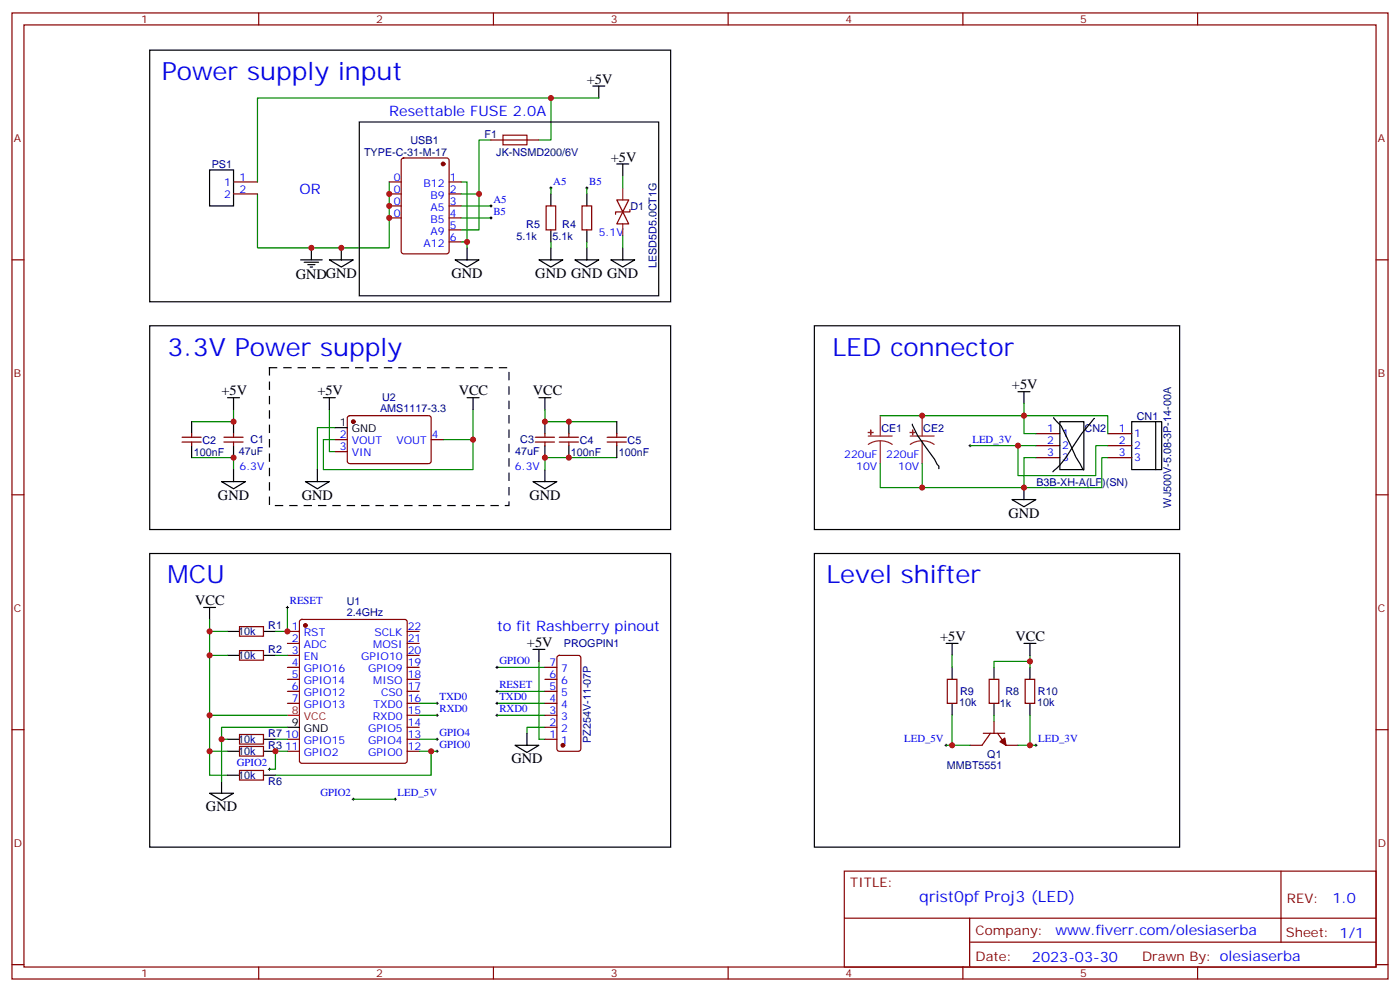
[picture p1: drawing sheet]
<svg xmlns="http://www.w3.org/2000/svg" width="412mm" height="292mm" viewBox="0 0 412 292" stroke-linecap="round" stroke-linejoin="round" font-family="sans-serif">
<g fill="none" stroke="#870000" stroke-width=".35">
<path d="M3.5 3.8h405.4v284.3h-405.4zM7.1 7.3h398.2v277.3h-398.2zM76.2 3.8v3.5M145.3 3.8v3.5M214.5 3.8v3.5M283.6 3.8v3.5M352.8 3.8v3.5M68.8 53.6h7M68.8 57.1h7M114.7 53.6h3.5M114.7 57.1h3.5M118.4 46.7l.5-.2h12.7l.6 .4 .1 27.1-.5 .7h-12.9l-.7-.4v-27.1z"/>
<path d="M132.3 53.6h3.5M132.3 57.1h3.5M144.6 41.2h14.1M181.7 58.8h3.5l-1.8 3.6zM3.5 76.5h3.6M114.7 60.6h3.5M114.7 64.1h3.5M132.3 60.6h3.5M132.3 64.1h3.5M132.3 67.7h3.5M132.3 71.2h3.5M160.9 60.6h2.8v7.1h-2.8z"/>
<path d="M171.4 60.6h2.9v7.1h-2.9zM183.4 62.4l1.8 3.5h-3.5zM185.6 61.7v.7h-4.3v.7M405.3 76.5h3.6M53.6 130.1h5.7M53.6 128.7h5.7M56.4 127.6v1.1M56.4 130.1v1.1M66 130.1h5.6M66 128.7h5.6M68.8 127.6v1.1M68.8 130.1v1.1"/>
<path d="M98.8 129.4h3.5M98.8 132.9h3.5M102.5 122.5l.5-.2 23.6 .1 .4 .6-.1 13-.6 .5-23.6-.1-.4-.7v-12.7zM127 129.4h3.5M157.7 130.1h5.6M157.7 128.7h5.6M160.5 127.6v1.1M160.5 130.1v1.1M164.7 130.1h5.7M164.7 128.7h5.7M167.6 127.6v1.1M167.6 130.1v1.1"/>
<path d="M178.9 130.1h5.6M178.9 128.7h5.6M181.7 127.6v1.1M181.7 130.1v1.1M305.2 127.6h7M305.2 131.2h7M305.2 134.7h7M326.3 127.6h7.1M326.3 131.2h7.1M326.3 134.7h7.1M3.5 145.6h3.6M405.3 145.6h3.6"/>
<path d="M70.6 184.4h7v2.9h-7zM70.6 191.5h7v2.8h-7zM84.7 185.8h3.5M84.7 189.4h3.5M84.7 192.9h3.5M84.7 196.4h3.5M84.7 200h3.5M88.4 182.5l.5-.2h30.3l.5 .2 .2 .5v40.9l-.2 .5-.5 .2h-30.3l-.5-.2-.2-.5v-40.9zM119.9 185.8h3.6M119.9 189.4h3.6M119.9 192.9h3.6M119.9 196.4h3.6"/>
<path d="M119.9 200h3.6M160.5 196.4h3.5M160.5 200h3.5M164.3 193.1l.4-.2h5.7l.6 .4 .1 27.1-.2 .5-.5 .2h-5.7l-.5-.2-.2-.5v-26.8zM279 200h2.9v7h-2.9zM291.4 200h2.8v7h-2.8zM302 200h2.8v7h-2.8zM3.5 214.8h3.6M70.6 219.7h7v2.8h-7zM70.6 216.2h7v2.8h-7zM84.7 203.5h3.5M84.7 207h3.5"/>
<path d="M84.7 217.6h3.5M119.9 203.5h3.6M119.9 207h3.6M119.9 217.6h3.6M119.9 214.1h3.6M119.9 210.5h3.6M160.5 203.5h3.5M160.5 207h3.5M160.5 217.6h3.5M160.5 214.1h3.5M160.5 210.5h3.5M289.6 215.8h6.4"/>
<path d="M291.7 215.8l-2.4 3.6h-3.5M292.8 212.3v3.5M293.9 215.8l2.4 3.6h3.6M405.3 214.8h3.6M70.6 226.8h7v2.8h-7zM84.7 221.1h3.5M119.9 221.1h3.6M248.7 256.4h156.6v28.2h-156.6zM377.3 256.4v20.9M248.7 270.2h156.5M285.6 277.3h119.6M285.6 270.2v14.2"/>
<path d="M3.5 283.9h3.6M76.2 284.6v3.5M145.3 284.6v3.5M214.5 284.6v3.5M283.6 284.6v3.5M352.8 284.6v3.5M405.3 283.9h3.6"/>
</g>
<g fill="#870000" stroke="#870000" stroke-width=".35">
<path d="M294.6 218.3l1.4-1.1 .3 2.2z"/>
<circle cx="90" cy="184.1" r=".53"/>
<circle cx="165.8" cy="219.4" r=".53"/>
<circle cx="104.1" cy="124.1" r=".53"/>
<circle cx="130.5" cy="48.3" r=".53"/>
</g>
<path d="M84.7 210.5h3.5" fill="none" stroke="#f00" stroke-width=".35"/>
<g fill="none" stroke="#000" stroke-width=".35">
<path d="M44.1 14.7h153.5v74.1h-153.5zM105.8 35.9h88.2v51.2h-88.2zM174.6 25.3h3.6M176.4 25.3v3.6M61.7 50h7.1v10.6h-7.1zM162.3 57.1v3.5M172.9 57.1v3.5M181.7 48.3h3.5M183.4 48.3v3.5M88.5 76.5h6.4M89.6 77.2h4.2M90.7 77.9h2.1"/>
<path d="M91.4 78.6h.7M91.7 73v3.5M97 76.5h7.1l-3.6 2.1zM100.5 73v3.5M134.1 76.5h7l-3.5 2.1zM137.6 73v3.5M158.7 76.5h7.1l-3.5 2.1zM162.3 67.7v3.5M162.3 73v3.5M169.3 76.5h7.1l-3.5 2.1zM172.9 67.7v3.5M172.9 73v3.5"/>
<path d="M179.9 76.5h7.1l-3.6 2.1zM183.4 73v3.5M44.1 95.9h153.5v60h-153.5zM239.9 95.9h107.6v60h-107.6zM67 117.1h3.6M68.8 117.1v3.5M95.2 117.1h3.6M97 117.1v3.5M137.6 117.1h3.5M139.3 117.1v3.5M158.7 117.1h3.6M160.5 117.1v3.5"/>
<path d="M299.9 115.3h3.5M301.6 115.3v3.5M56.4 124.1v3.5M56.4 131.2v3.5M68.8 124.1v3.5M68.8 131.2v3.5M68.8 138.2v3.5M93.5 138.2v3.5M98.8 125.9h3.5M160.5 124.1v3.5M160.5 131.2v3.5M160.5 138.2v3.5"/>
<path d="M167.6 124.1v3.5M167.6 131.2v3.5M181.7 124.1v3.5M181.7 131.2v3.5M312.2 124.1h7.1v14.1h-7.1zM333.4 124.1h7v14.1h-7zM340.4 124.1h1.8v14.1h-1.8M65.3 141.7h7l-3.5 2.2zM90 141.7h7l-3.5 2.2zM157 141.7h7l-3.5 2.2zM298.1 147h7.1l-3.6 2.2zM301.6 143.5v3.5"/>
<path d="M44.1 162.9h153.5v86.4h-153.5zM60 178.8h3.5M61.7 178.8v3.5M239.9 162.9h107.6v86.4h-107.6zM67 185.8h3.6M67 192.9h3.6M77.6 185.8h3.5M77.6 192.9h3.5M157 191.1h3.5M158.7 191.1v3.6M278.7 189.4h3.5M280.5 189.4v3.5"/>
<path d="M280.5 196.4v3.6M292.8 196.4v3.6M301.6 189.4h3.6M303.4 189.4v3.5M303.4 196.4v3.6M67 217.6h3.6M77.6 217.6h3.5M84.7 214.1h3.5M151.7 219.4h7l-3.5 2.1zM155.2 215.8v3.6M280.5 207v3.5M292.8 207v3.5"/>
<path d="M303.4 207v3.5M61.7 233.5h7.1l-3.5 2.1zM65.3 229.9v3.6M67 221.1h3.6M67 228.2h3.6M77.6 221.1h3.5M77.6 228.2h3.5"/>
</g>
<g fill="none" stroke="#008700" stroke-width=".35">
<path d="M162.3 28.9h-86.5v24.7M176.4 28.9h-14.1v12.3h-3.6M114.7 53.6v19.4h-38.9v-15.9M135.8 53.6h1.8v19.4M135.8 57.1h5.3M144.6 41.2h-3.5v26.5h-5.3M162.3 55.3v1.8M172.9 55.3v1.8M183.4 51.8v3.5M135.8 64.1h8.8M135.8 60.6h8.8M135.8 71.2h1.8"/>
<path d="M162.3 71.2v1.8M172.9 71.2v1.8M183.4 69.4v3.6M301.6 118.8v8.8h3.6M56.4 134.7h12.4v3.5M68.8 120.6v3.5h-12.4M97 120.6v12.3h1.8M98.8 125.9h-5.3v12.3M98.8 129.4h-3.6v8.8h44.1v-8.8h-8.8M139.3 120.6v8.8M160.5 120.6v3.5h21.2M181.7 134.7h-21.2v3.5"/>
<path d="M259.3 122.3h67v5.3M271.6 136.5v7M285.8 131.2h19.4M299.9 131.2v8.8h22.9v-8.8h3.5M305.2 134.7h-3.6v8.8h-42.3v-7M326.3 134.7h-1.7v8.8h-23M84.7 178.8v7h-3.6M61.7 182.3v28.2h23M61.7 192.9h5.3M61.7 185.8h5.3M81.1 192.9h3.6M146.4 196.4h14.1"/>
<path d="M158.7 194.7v22.9h1.8M280.5 192.9v3.5M303.4 192.9v1.8h-10.6v1.7M303.4 194.7v1.7M61.7 210.5v17.7h5.3M65.3 217.6h1.7M81.1 217.6h3.6M84.7 214.1h-19.4v15.8M123.5 207h5.3M123.5 210.5h5.3M123.5 217.6h5.3M146.4 207h14.1"/>
<path d="M146.4 210.5h14.1M146.4 203.5h14.1M160.5 214.1h-5.3v1.7M278.7 219.4h1.8M280.5 210.5v8.9h5.3M292.8 210.5v1.8M303.4 210.5v8.9h-3.5M303.4 219.4h1.8M61.7 221.1h5.3M84.7 221.1h-3.6v5.3h-1.7M104.1 235.2h12.3M123.5 221.1h3.5v7.1h-45.9"/>
<path d="M127 221.1h1.8"/>
</g>
<g fill="none" stroke="#000" stroke-width=".29">
<path d="M161.9 55.3h.7M162.3 55v.7M172.5 55.3h.7M172.9 55v.7M144.3 64.1h.7M144.3 60.6h.7M144.6 60.3v.7M144.6 63.8v.7M285.4 131.2h.7M285.8 130.8v.7M84.3 178.8h.7M84.7 178.4v.7"/>
<path d="M146 196.4h.8M146.4 196.1v.7M128.4 210.5h.7M128.4 207h.7M128.4 217.6h.7M128.8 206.7v.7M128.8 210.2v.7M128.8 217.2v.7M146 210.5h.8M146 207h.8M146 203.5h.8M146.4 203.1v.7"/>
<path d="M146.4 206.7v.7M146.4 210.2v.7M278.3 219.4h.7M278.7 219v.7M304.8 219.4h.7M305.2 219v.7M79 226.4h.7M79.4 226.1v.7M103.7 235.2h.7M104.1 234.9v.7M116.1 235.2h.7M116.4 234.9v.7"/>
<path d="M128.4 221.1h.7M128.8 220.8v.7"/>
</g>
<path d="M79.4 108.2h70.5v40.6h-70.5z" fill="none" stroke="#000" stroke-width=".35" stroke-dasharray="2.1 2.1"/>
<path d="M183.4 55.3v3.5M183.4 65.9v3.5M255.8 128.3h7M259.3 129.8l1.8 .2 1.7 .8M259.3 129.8l-1.9 .2-1.6 .8M259.3 122.3v6M259.3 129.8v6.7M268.1 128.3h7.1M271.6 129.8l1.9 .2 1.7 .8M271.6 129.8l-1.8 .2-1.7 .8M271.6 122.3v6M271.6 129.8v6.7" fill="none" stroke="#8c2424" stroke-width=".35"/>
<g fill="#8c2424" stroke="#8c2424" stroke-width=".35">
<path d="M255.8 127.3h1.4z"/>
<path d="M256.5 126.6v1.4z"/>
<path d="M268.1 127.3h1.4z"/>
<path d="M268.8 126.6l.1 1.4z"/>
</g>
<path d="M148.2 39.8h7v2.8h-7z" fill="none" stroke="#a10000" stroke-width=".35"/>
<g fill="#c00">
<circle cx="139.3" cy="129.4" r=".88"/>
<circle cx="68.8" cy="124.1" r=".88"/>
<circle cx="68.8" cy="134.7" r=".88"/>
<circle cx="160.5" cy="134.7" r=".88"/>
<circle cx="167.6" cy="134.7" r=".88"/>
<circle cx="160.5" cy="124.1" r=".88"/>
<circle cx="167.6" cy="124.1" r=".88"/>
<circle cx="137.6" cy="71.2" r=".88"/>
<circle cx="61.7" cy="210.5" r=".88"/>
<circle cx="61.7" cy="221.1" r=".88"/>
<circle cx="65.3" cy="217.6" r=".88"/>
<circle cx="61.7" cy="185.8" r=".88"/>
<circle cx="61.7" cy="192.9" r=".88"/>
<circle cx="303.4" cy="194.7" r=".88"/>
<circle cx="303.4" cy="219.4" r=".88"/>
<circle cx="280.5" cy="219.4" r=".88"/>
<circle cx="301.6" cy="122.3" r=".88"/>
<circle cx="271.6" cy="122.3" r=".88"/>
<circle cx="81.1" cy="221.1" r=".88"/>
<circle cx="91.7" cy="73" r=".88"/>
<circle cx="100.5" cy="73" r=".88"/>
<circle cx="114.7" cy="57.1" r=".88"/>
<circle cx="114.7" cy="60.6" r=".88"/>
<circle cx="114.7" cy="64.1" r=".88"/>
<circle cx="127" cy="221.1" r=".88"/>
<circle cx="141.1" cy="57.1" r=".88"/>
<circle cx="162.3" cy="28.9" r=".88"/>
<circle cx="84.7" cy="185.8" r=".88"/>
<circle cx="299.9" cy="131.2" r=".88"/>
<circle cx="301.6" cy="143.5" r=".88"/>
<circle cx="271.6" cy="143.5" r=".88"/>
</g>
<path d="M268.7 124.8l1.6 3.3 6.3 9.1v.7M310.4 122.9l2.2 2.5 4.3 9.1 2.2 3.8M322.4 123.2a70.3 70.3 0 0 0-8.5 11.6l-1.8 2.2-2 1.9" fill="none" stroke="#000" stroke-width=".35"/>
<g font-size="7.4" fill="#00f">
<text x="47.6" y="23.6">Power supply input</text>
<text x="49.4" y="104.7">3.3V Power supply</text>
<text x="245.2" y="104.7">LED connector</text>
<text x="49.4" y="171.7">MCU</text>
<text x="243.4" y="171.7">Level shifter</text>
</g>
<text font-size="4.6" fill="#00f" x="270.8" y="265.4">qrist0pf Proj3 (LED)</text>
<g font-size="4.2">
<text x="172.9" y="24.6">+5V</text>
<text x="179.9" y="47.6">+5V</text>
<text x="87.1" y="82.1">GNDGND</text>
<text x="133" y="81.8">GND</text>
<text x="157.7" y="81.8">GND GND GND</text>
<text x="65.3" y="116.3">+5V</text>
<text x="93.5" y="116.3">+5V</text>
<text x="135.1" y="116.3">VCC</text>
<text x="157" y="116.3">VCC</text>
<text x="298.1" y="114.6">+5V</text>
<text x="64.2" y="147">GND</text>
<text x="88.9" y="147">GND</text>
<text x="155.9" y="147">GND</text>
<text x="297" y="152.3">GND</text>
<text x="57.5" y="178.1">VCC</text>
<text x="155.2" y="190.4">+5V</text>
<text x="276.9" y="188.7">+5V</text>
<text x="299.2" y="188.7">VCC</text>
<text x="150.6" y="224.6">GND</text>
<text x="60.7" y="238.8">GND</text>
</g>
<g font-size="4.2" fill="#00f">
<text x="114.7" y="34.1">Resettable FUSE 2.0A</text>
<text x="88.2" y="57.1">OR</text>
<text x="146.4" y="185.8">to fit Rashberry pinout</text>
<text x="392.5" y="265.7">1.0</text>
<text x="310.9" y="275.2">www.fiverr.com/olesiaserba</text>
<text x="304" y="283">2023-03-30</text>
</g>
<g font-size="3.9" fill="#800">
<text x="250.5" y="261">TITLE:</text>
<text x="379.1" y="265.7">REV:</text>
<text x="287.4" y="275.2">Company:</text>
<text x="378.7" y="275.8">Sheet: 1/1</text>
<text x="287.4" y="282.9">Date:</text>
<text x="336.4" y="282.9">Drawn By: olesiaserba</text>
</g>
<g font-size="3.2" fill="#800">
<text x="41.6" y="6.8">1</text>
<text x="110.8" y="6.8">2</text>
<text x="179.9" y="6.8">3</text>
<text x="249.1" y="6.8">4</text>
<text x="318.2" y="6.8">5</text>
<text x="4.1" y="41.9">A</text>
<text x="405.9" y="41.9">A</text>
<text x="4.1" y="111.1">B</text>
<text x="405.9" y="111.1">B</text>
<text x="4.1" y="180.2">C</text>
<text x="405.9" y="180.2">C</text>
<text x="4.1" y="249.3">D</text>
<text x="405.9" y="249.3">D</text>
<text x="41.6" y="287.6">1</text>
<text x="110.8" y="287.6">2</text>
<text x="179.9" y="287.6">3</text>
<text x="249.1" y="287.6">4</text>
<text x="318.2" y="287.6">5</text>
</g>
<g font-size="3.2" fill="#000080">
<text x="142.7" y="40.6">F1</text>
<text x="107.2" y="45.9">TYPE-C-31-M-17</text>
<text x="120.9" y="42.3">USB1</text>
<text x="146.2" y="45.8">JK-NSMD200/6V</text>
<text x="62.4" y="49.4">PS1</text>
<text x="185.7" y="61.8">D1</text>
<text x="152.1" y="70.6">5.1k</text>
<text x="155" y="67">R5</text>
<text x="162.7" y="70.6">5.1k</text>
<text x="165.6" y="67">R4</text>
<text x="193.4" y="79" transform="rotate(-90 193.4 79)">LESD5D5.0CT1G</text>
<text x="112.6" y="118.1">U2</text>
<text x="112" y="121.2">AMS1117-3.3</text>
<text x="334.9" y="123.5">CN1</text>
<text x="59.6" y="130.5">C2</text>
<text x="73.7" y="130.5">C1</text>
<text x="153.3" y="130.5">C3</text>
<text x="170.8" y="130.5">C4</text>
<text x="184.9" y="130.5">C5</text>
<text x="259.6" y="127">CE1</text>
<text x="272" y="127">CE2</text>
<text x="319.5" y="127">CN2</text>
<text x="57.1" y="134.1">100nF</text>
<text x="70.3" y="134.1">47uF</text>
<text x="151.7" y="134.1">47uF</text>
<text x="168.2" y="134.1">100nF</text>
<text x="182.3" y="134.1">100nF</text>
<text x="305.3" y="142.9">B3B-XH-A(LF)(SN)</text>
<text x="345" y="149.4" transform="rotate(-90 345 149.4)">WJ500V-5.08-3P-14-00A</text>
<text x="102.2" y="178">U1</text>
<text x="79" y="185.2">R1</text>
<text x="102.2" y="181.2">2.4GHz</text>
<text x="70.2" y="187">10k</text>
<text x="166.1" y="190.5">PROGPIN1</text>
<text x="70.2" y="194">10k</text>
<text x="79" y="192.2">R2</text>
<text x="282.6" y="207.8">10k</text>
<text x="282.8" y="204.6">R9</text>
<text x="294.5" y="208.2">1k</text>
<text x="296.1" y="204.6">R8</text>
<text x="305.5" y="207.8">10k</text>
<text x="305.8" y="204.6">R10</text>
<text x="70.2" y="218.8">10k</text>
<text x="79" y="220.5">R3</text>
<text x="79" y="216.9">R7</text>
<text x="174" y="218.6" transform="rotate(-90 174 218.6)">PZ254V-11-07P</text>
<text x="70.2" y="222.3">10k</text>
<text x="278.9" y="226.3">MMBT5551</text>
<text x="290.8" y="223.1">Q1</text>
<text x="70.2" y="229.4">10k</text>
<text x="79" y="231.1">R6</text>
</g>
<g font-size="3.2" fill="#00f">
<text x="70.6" y="53.2">1</text>
<text x="116" y="53.2">0</text>
<text x="132.5" y="53.2">1</text>
<text x="66.1" y="54.6">1</text>
<text x="66.1" y="58.1">2</text>
<text x="70.6" y="56.7">2</text>
<text x="116" y="56.7">0</text>
<text x="124.8" y="55">B12</text>
<text x="126.8" y="58.5">B9</text>
<text x="132.5" y="56.7">2</text>
<text x="145.3" y="59.7">A5</text>
<text x="163" y="54.4">A5</text>
<text x="173.6" y="54.4">B5</text>
<text x="116" y="60.3">0</text>
<text x="116" y="63.8">0</text>
<text x="126.8" y="65.5">B5</text>
<text x="126.8" y="62">A5</text>
<text x="132.5" y="60.3">3</text>
<text x="132.5" y="63.8">4</text>
<text x="145.3" y="63.3">B5</text>
<text x="126.8" y="69.1">A9</text>
<text x="132.5" y="67.3">5</text>
<text x="132.5" y="70.8">6</text>
<text x="176.4" y="69.4">5.1V</text>
<text x="124.8" y="72.6">A12</text>
<text x="100.1" y="129">2</text>
<text x="103.6" y="130.8">VOUT</text>
<text x="116.8" y="130.8">VOUT</text>
<text x="127.2" y="129">4</text>
<text x="286.5" y="130.3">LED_3V</text>
<text x="308.4" y="127.3">1</text>
<text x="308.4" y="130.8">2</text>
<text x="312.9" y="128.7">1</text>
<text x="329.6" y="127.3">1</text>
<text x="329.6" y="130.8">2</text>
<text x="334.1" y="128.7">1</text>
<text x="100.1" y="132.6">3</text>
<text x="103.6" y="134.3">VIN</text>
<text x="248.7" y="134.7">220uF</text>
<text x="261.1" y="134.7">220uF</text>
<text x="308.4" y="134.3">3</text>
<text x="312.9" y="132.2">2</text>
<text x="312.9" y="135.7">3</text>
<text x="329.6" y="134.3">3</text>
<text x="334.1" y="132.2">2</text>
<text x="334.1" y="135.7">3</text>
<text x="70.6" y="138.2">6.3V</text>
<text x="151.7" y="138.2">6.3V</text>
<text x="252.2" y="138.2">10V</text>
<text x="264.6" y="138.2">10V</text>
<text x="85.4" y="177.9">RESET</text>
<text x="86" y="185.5">1</text>
<text x="120.1" y="185.5">22</text>
<text x="86" y="189">2</text>
<text x="89.5" y="187.3">RST</text>
<text x="89.5" y="190.8">ADC</text>
<text x="110" y="190.8">MOSI</text>
<text x="110.3" y="187.3">SCLK</text>
<text x="120.1" y="189">21</text>
<text x="86" y="192.5">3</text>
<text x="86" y="196.1">4</text>
<text x="89.5" y="194.3">EN</text>
<text x="89.5" y="197.8">GPIO16</text>
<text x="106.4" y="194.3">GPIO10</text>
<text x="108.4" y="197.8">GPIO9</text>
<text x="120.1" y="196.1">19</text>
<text x="120.1" y="192.5">20</text>
<text x="147.1" y="195.5">GPIO0</text>
<text x="161.9" y="196.1">7</text>
<text x="165.3" y="197.8">7</text>
<text x="86" y="199.6">5</text>
<text x="86" y="203.1">6</text>
<text x="89.5" y="201.4">GPIO14</text>
<text x="110" y="201.4">MISO</text>
<text x="120.1" y="203.1">17</text>
<text x="120.1" y="199.6">18</text>
<text x="147.1" y="202.6">RESET</text>
<text x="161.9" y="203.1">5</text>
<text x="161.9" y="199.6">6</text>
<text x="165.3" y="201.4">6</text>
<text x="86" y="206.7">7</text>
<text x="89.5" y="204.9">GPIO12</text>
<text x="89.5" y="208.4">GPIO13</text>
<text x="110" y="208.4">TXD0</text>
<text x="112.2" y="204.9">CS0</text>
<text x="120.1" y="206.7">16</text>
<text x="129.5" y="209.7">RXD0</text>
<text x="129.5" y="206.1">TXD0</text>
<text x="147.1" y="209.7">RXD0</text>
<text x="147.1" y="206.1">TXD0</text>
<text x="161.9" y="206.7">4</text>
<text x="165.3" y="208.4">4</text>
<text x="165.3" y="204.9">5</text>
<text x="108.4" y="215.5">GPIO5</text>
<text x="109.8" y="211.9">RXD0</text>
<text x="120.1" y="213.7">14</text>
<text x="120.1" y="210.2">15</text>
<text x="161.9" y="213.7">2</text>
<text x="161.9" y="210.2">3</text>
<text x="165.3" y="215.5">2</text>
<text x="165.3" y="211.9">3</text>
<text x="84" y="217.2">10</text>
<text x="84" y="220.8">11</text>
<text x="89.5" y="219">GPIO15</text>
<text x="108.4" y="219">GPIO4</text>
<text x="120.1" y="220.8">12</text>
<text x="120.1" y="217.2">13</text>
<text x="129.5" y="216.7">GPIO4</text>
<text x="129.5" y="220.2">GPIO0</text>
<text x="161.9" y="217.2">1</text>
<text x="165.3" y="219">1</text>
<text x="266.4" y="218.5">LED_5V</text>
<text x="305.9" y="218.5">LED_3V</text>
<text x="69.7" y="225.5">GPIO2</text>
<text x="89.5" y="222.5">GPIO2</text>
<text x="108.4" y="222.5">GPIO0</text>
<text x="94.4" y="234.4">GPIO2</text>
<text x="117.1" y="234.4">LED_5V</text>
</g>
<g font-size="3.2">
<text x="100.1" y="125.5">1</text>
<text x="103.6" y="127.3">GND</text>
<text x="86" y="213.7">9</text>
<text x="89.5" y="215.5">GND</text>
</g>
<g font-size="3.2" fill="#f00">
<text x="86" y="210.2">8</text>
<text x="89.5" y="211.9">VCC</text>
</g>
</svg>
